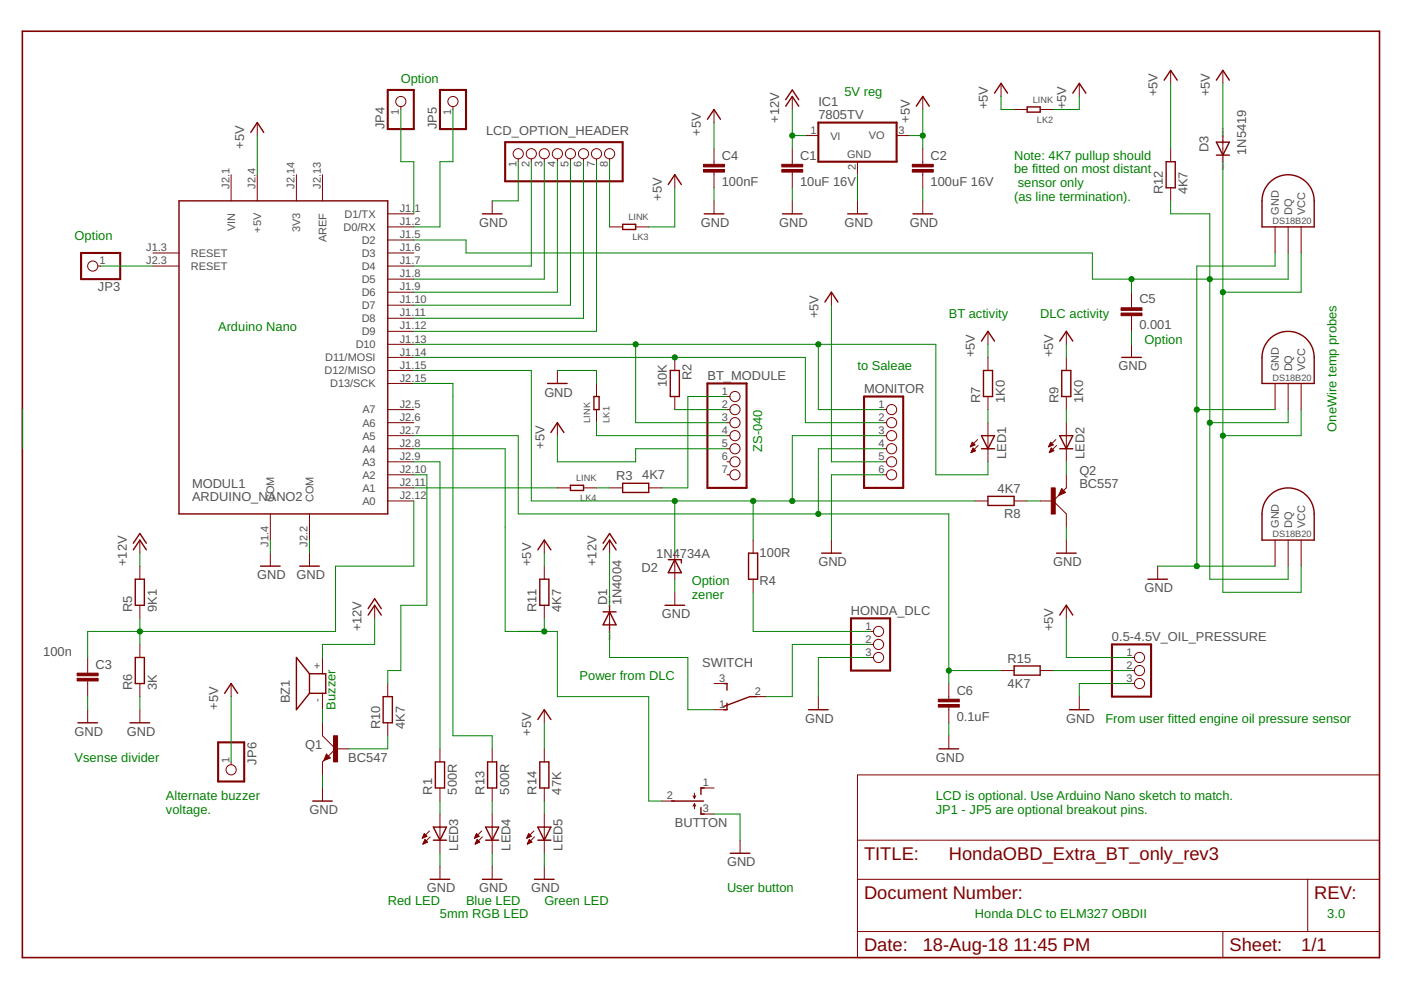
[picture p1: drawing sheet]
<svg xmlns="http://www.w3.org/2000/svg" width="297mm" height="210mm" viewBox="0 0 297 210" stroke-linecap="round" stroke-linejoin="round" font-family="sans-serif">
<path d="M4.7 6.6h287.8v196.4h-287.8z" fill="none" stroke="#800000" stroke-width=".34"/>
<g fill="none" stroke="#800000" stroke-width=".21">
<path d="M212.2 17.7v2.7M228.8 17.7v2.7M248.2 14.9v2.8M259.3 14.9v2.8M49 37v5.6M54.5 26v2.7M54.5 37v5.6M62.8 37v5.6M68.4 37v5.6M85 22.6v.6M96 22.6v.6M109.9 33.7v.6"/>
<path d="M112.6 33.7v.6M115.4 33.7v.6M118.2 33.7v.6M120.9 33.7v.6M123.7 33.7v.6M126.5 33.7v.6M129.2 33.7v.6M143.1 37v2.8M151.4 23.2v2.8M151.4 31.5v3.3M151.4 36.5v3.3M168 20.4v2.8"/>
<path d="M168 31.5v3.3M168 36.5v3.3M170.8 28.7h2.7M181.8 34.3v2.7M190.1 28.7h2.8M195.6 20.4v2.8M195.6 31.5v3.3M195.6 36.5v3.3M215 23.2h2.8M220.5 23.2h2.8M248.2 31.5v2.8M248.2 39.8v2.8"/>
<path d="M259.3 28.7v5.6M20.7 56.4h.6M32.4 53.6h5.6M32.4 56.4h5.6M82.2 45.3h5.5M82.2 48.1h5.5M82.2 53.6h5.5M82.2 50.9h5.5M82.2 56.4h5.5M82.2 59.2h5.5M104.4 42.6v2.7M129.2 48.1h2.8"/>
<path d="M134.8 48.1h2.7M151.4 42.6v2.7M168 42.6v2.7M181.8 42.6v2.7M195.6 42.6v2.7M270.3 48.1v5.5M273.1 48.1v5.5M275.9 48.1v5.5M82.2 62h5.5M82.2 64.7h5.5M82.2 67.5h5.5M82.2 70.3h5.5"/>
<path d="M82.2 73h5.5M82.2 75.8h5.5M82.2 78.5h5.5M118.2 78.5v2.8M143.1 75.8v2.7M176.3 62v2.7M209.5 70.3v2.7M209.5 75.8v2.7M226.1 70.3v2.7M226.1 75.8v2.7M239.9 62v3.3M239.9 66.9v3.4"/>
<path d="M239.9 73v2.8M82.2 86.8h5.5M82.2 89.6h5.5M82.2 92.4h5.5M82.2 95.1h5.5M82.2 97.9h5.5M82.2 81.3h5.5M118.2 89.6v2.8M126.5 81.3v2.8M126.5 86.8v2.8M143.1 84.1v2.7M154.1 86.8h.6"/>
<path d="M154.1 89.6h.6M154.1 92.4h.6M154.1 95.1h.6M154.1 97.9h.6M154.1 84.1h.6M187.3 86.8h.7M187.3 89.6h.7M187.3 92.4h.7M187.3 95.1h.7M187.3 97.9h.7M205.7 94.7h.1M205.8 94.6h.3"/>
<path d="M205.8 94.5h.6M205.9 95.9h.1M205.9 94.3h.8M206 95.8h.3M206 94.2h.6M206 95.7h.6M206 94.1h.5M206.1 95.5h.7M206.1 93.9h.2M206.1 95.4h.6M206.1 93.8h.1M206.2 93.8l-.5 .9"/>
<path d="M206.2 93.8l.5 .5-1 .4M206.2 95.3h.3M206.2 95.1h.2M206.3 95l.5 .6-.9 .4zM207.3 93.2l-1.6 1.5M207.4 94.4l-1.5 1.6M209.5 84.1v2.7M209.5 89.6v8.3M222.3 94.7h.1M222.4 94.6h.3M222.5 94.5h.5M222.5 95.9h.1"/>
<path d="M222.5 94.3h.8M222.5 95.8h.4M222.6 94.2h.6M222.6 95.7h.6M222.6 94.1h.5M222.7 95.5h.7M222.7 93.9h.2M222.7 95.4h.6M222.7 93.8h.1M222.8 93.8l-.5 .9M222.8 93.8l.5 .5M222.8 95.3h.4"/>
<path d="M222.8 95.1h.2M222.9 95l.5 .6-.9 .4zM223.3 94.3l-1 .4M223.9 93.2l-1.6 1.5M224 94.4l-1.5 1.6M226.1 84.1v2.7M226.1 89.6v8.3M270.3 81.3v5.5M273.1 81.3v5.5M275.9 81.3v5.5M29.7 114.5v2.8M57.3 109v5.5"/>
<path d="M57.3 117.3v2.7M65.6 109v5.5M65.6 117.3v2.7M82.2 100.7h5.5M82.2 103.4h5.5M82.2 106.2h5.5M115.4 114.5v2.8M118.2 103.4h2.7M123.7 103.4h2.8M129.2 103.4h2.8M129.2 114.5v2.8M137.5 103.4h2.8"/>
<path d="M143.1 117.3v5.5M154.1 100.7h.6M159.7 114.5v2.8M176.3 114.5v2.8M187.3 100.7h.7M206.7 106.2h2.8M215 106.2h2.8M220.5 106.2h2.8M223.3 106.2l2.8 2.8v2.7M224.4 105.1l-1.1 1.1M225.1 103.6l.8 .8-1.5 .7zM226.1 100.7v2.7l-1.7 1.7"/>
<path d="M226.1 114.5v2.8M270.3 114.5v5.5M273.1 114.5v5.5M275.9 114.5v5.5M18.6 139.4v3.3M29.7 120v2.8M29.7 128.3v2.8M29.7 136.6v2.8M68.4 139.4v3.5M79.4 128.3v2.8M115.4 120v2.8M115.4 128.3v2.8"/>
<path d="M129.2 128.3v5.6M143.1 125.6v2.7M159.7 122.8v2.8M184.6 133.9h.6M184.6 136.6h.6M184.6 139.4h.6M226.1 128.3v2.8M239.9 139.4h.6M245.4 120v2.8M18.6 144.4v3.3M18.6 150.5v2.7M29.7 144.9v2.8"/>
<path d="M29.7 150.5v2.7M49 144.9v2.8M68.4 147v3.5M68.4 153.2v2.8l2.7 2.8M69.2 159.9l.8 .8-1.4 .6zM71.1 158.8l-2.5 2.5M71.1 158.8h2.8M82.2 144.9v2.8M82.2 153.2v2.8M93.3 158.8v2.7M104.4 158.8v2.7M115.4 150.5v2.7"/>
<path d="M115.4 158.8v2.7M151.4 144.9h2.7M151.4 150.5h2.7M159.7 147.7h2.7M173.5 147.7v2.8M201.2 144.9v3.4M201.2 149.9v3.3M201.2 156v2.8M212.2 142.2h2.8M220.5 142.2h2.8M228.8 147.7v2.8M239.9 144.9h.6"/>
<path d="M239.9 142.2h.6M49 161.5v.6M68.4 167.1v2.7M68.6 161.3l-.2 .2v2.8M89.6 177.7h.1M89.6 177.5h.3M89.7 177.4h.6M89.7 178.9h.2M89.7 177.3h.8M89.8 178.8h.4M89.8 177.1h.6M89.8 178.6h.7"/>
<path d="M89.9 177h.3M89.9 178.5h.7M89.9 176.9h.2M89.9 178.4h.5M90 176.7l.5 .6-1 .4zM90 178.2h.3M90.1 178.1h.1M90.1 178l.6 .5-1 .5zM91.1 176.2l-1.6 1.5M91.2 177.4l-1.5 1.6M93.3 167.1v2.7M93.3 172.6v8.3"/>
<path d="M100.6 177.7h.1M100.7 177.5h.3M100.7 177.4h.6M100.8 178.9h.1M100.8 177.3h.8M100.8 178.8h.4M100.9 177.1h.5M100.9 177h.4M100.9 178.6h.6M100.9 178.5h.8M101 176.9h.2M101 178.4h.5"/>
<path d="M101.1 178.2h.3M101.1 178.1h.2M101.2 178l.5 .5-.9 .5zM101.6 177.3l-.6-.6-.4 1M101.6 177.3l-1 .4M102.1 176.2l-1.5 1.5M102.3 177.4l-1.5 1.6M104.4 167.1v2.7M104.4 172.6v8.3M111.7 177.7h.1M111.7 177.5h.4M111.8 177.4h.6"/>
<path d="M111.8 178.9h.2M111.9 177.3h.7M111.9 178.8h.4M111.9 177.1h.6M112 178.6h.6M112 177h.4M112 178.5h.7M112 176.9h.2M112.1 178.4h.5M112.1 178.2h.4M112.2 178.1h.1M112.2 178l.6 .5-1 .5z"/>
<path d="M112.6 177.3l-.5-.6-.4 1M112.6 177.3l-.9 .4M113.2 176.2l-1.5 1.5M113.3 177.4l-1.5 1.6M115.4 167.1v2.7M115.4 172.6v8.3M140.3 169.8h2.8M146.9 168.7l.3 .6M147.2 168.2v1.1M147.2 170.4v1.1M147.2 170.4l.3 .5M147.2 170.4l-.3 .5"/>
<path d="M147.5 168.7l-.3 .6M148.6 172.6h2.8M148.6 167.1h2.8M156.9 178.1v2.8M181.8 164.3h110.7v38.7h-110.7zM181.8 178.1h110.7M93.3 183.7v2.7M104.4 183.7v2.7M115.4 183.7v2.7M181.8 186.4h110.7M181.8 197.5h110.7M259.3 197.5v5.5"/>
<path d="M277.3 186.4v11.1"/>
<circle cx="85" cy="21.5" r="1.08"/>
<circle cx="96" cy="21.5" r="1.08"/>
<circle cx="109.9" cy="32.6" r="1.08"/>
<circle cx="112.6" cy="32.6" r="1.08"/>
<circle cx="115.4" cy="32.6" r="1.08"/>
<circle cx="118.2" cy="32.6" r="1.08"/>
<circle cx="120.9" cy="32.6" r="1.08"/>
<circle cx="123.7" cy="32.6" r="1.08"/>
<circle cx="126.5" cy="32.6" r="1.08"/>
<circle cx="129.2" cy="32.6" r="1.08"/>
<circle cx="19.7" cy="56.4" r="1.08"/>
<circle cx="155.8" cy="92.4" r="1.08"/>
<circle cx="155.8" cy="89.6" r="1.08"/>
<circle cx="155.8" cy="84.1" r="1.08"/>
<circle cx="155.8" cy="95.1" r="1.08"/>
<circle cx="155.8" cy="97.9" r="1.08"/>
<circle cx="155.8" cy="86.8" r="1.08"/>
<circle cx="189" cy="92.4" r="1.08"/>
<circle cx="189" cy="95.1" r="1.08"/>
<circle cx="189" cy="97.9" r="1.08"/>
<circle cx="189" cy="89.6" r="1.08"/>
<circle cx="189" cy="86.8" r="1.08"/>
<circle cx="155.8" cy="100.7" r="1.08"/>
<circle cx="189" cy="100.7" r="1.08"/>
<circle cx="186.3" cy="139.4" r="1.08"/>
<circle cx="186.3" cy="133.9" r="1.08"/>
<circle cx="186.3" cy="136.6" r="1.08"/>
<circle cx="241.6" cy="139.4" r="1.08"/>
<circle cx="241.6" cy="142.2" r="1.08"/>
<circle cx="241.6" cy="144.9" r="1.08"/>
<circle cx="49" cy="163.2" r="1.08"/>
</g>
<g fill="none" stroke="#800000" stroke-width=".3">
<path d="M210.9 19.7l1.3-2 1.4 2M227.5 19.7l1.3-2 1.4 2M246.8 17l1.4-2.1 1.4 2.1M257.9 17l1.4-2.1 1.3 2.1M53.2 28.1l1.3-2.1 1.4 2.1M141.7 39.1l1.4-2.1 1.4 2.1M150 25.3l1.4-2.1 1.4 2.1M166.6 22.5l1.4-2.1 1.4 2.1M166.6 21.1l1.4-2 1.4 2M194.3 22.5l1.3-2.1 1.4 2.1M217.8 22.7h2.7v1.1h-2.7zM247.2 34.3h2v5.5h-2z"/>
<path d="M257.9 30.1h2.7l-1.3 2.8zM257.9 32.9h2.7M269 38.9a5.5 5.5 0 0 1 6.1-1.5 5.5 5.5 0 0 1 3.5 5.2v5.5h-11v-6.2a5.5 5.5 0 0 1 1.4-3zM38 42.6h44.2v66.4h-44.2zM102.3 45.3h4.1M132 47.6h2.8v1.1h-2.8zM149.3 45.3h4.2M165.9 45.3h4.2M179.7 45.3h4.2M193.6 45.3h4.1M142.1 78.5h1.9v5.6h-1.9zM174.9 64l1.4-2 1.4 2"/>
<path d="M208.1 72.3l1.4-2 1.4 2M208.5 78.5h1.9v5.6h-1.9zM224.7 72.3l1.4-2 1.4 2M225.1 78.5h1.9v5.6h-1.9zM237.8 75.8h4.2M269.4 71.6a5.5 5.5 0 0 1 6-.9 5.5 5.5 0 0 1 3.2 5.1v5.5h-11v-6.2a5.6 5.6 0 0 1 1.8-3.5zM116.1 81.3h4.1M116.8 91.7l1.4-2.1 1.3 2.1M125.9 84.1h1.1v2.7h-1.1zM208.1 92.4h2.8l-1.4 2.7zM208.1 95.1h2.8M224.7 95.1h2.8"/>
<path d="M224.7 92.4h2.8l-1.4 2.7zM28.3 116.6l1.4-2.1 1.3 2.1M28.3 115.2l1.4-2.1 1.3 2.1M114 116.6l1.4-2.1 1.4 2.1M120.9 102.9h2.8v1.1h-2.8zM127.9 116.6l1.3-2.1 1.4 2.1M127.9 115.2l1.3-2.1 1.4 2.1M132 102.5h5.5v1.9h-5.5zM141.7 118.7h2.8v.7M143.1 118.7l1.4 2.7h-2.8zM158.7 117.3h1.9v5.5h-1.9zM174.2 117.3h4.2"/>
<path d="M209.5 105.2h5.5v2h-5.5zM224 117.3h4.2M225.1 103.9l.6 .5-1 .4zM225.1 104.1l.3 .3M269 105.3a5.5 5.5 0 0 1 6.1-1.5 5.5 5.5 0 0 1 3.5 5.2v5.5h-11v-6.2a5.5 5.5 0 0 1 1.4-3zM28.7 139.4h1.9v5.5h-1.9zM28.7 122.8h1.9v5.5h-1.9zM55.2 120h4.2M63.5 120h4.2M78.1 130.4l1.3-2.1 1.4 2.1M78.1 129l1.3-2 1.4 2M114.4 122.8h2v5.5h-2z"/>
<path d="M127.9 129.7h2.7M129.2 129.7l1.4 2.8h-2.7zM141 128.3h4.2M224.7 130.4l1.4-2.1 1.4 2.1M243.4 122.8h4.1M16.5 153.2h4.2M27.6 153.2h4.1M47.6 147l1.4-2.1 1.4 2.1M65.6 142.9h3.5v4.1h-3.5M65.6 142.9v4.1M65.6 142.9l-2.8-3.5v11.1l2.8-3.5M81.2 147.7h2v5.5h-2z"/>
<path d="M114 152.5l1.4-2 1.4 2M153.5 144.9h.6v1.4M154.1 149.1v1.4h-.6M160.4 147.7h-1.4l-5.5 2.1M171.4 150.5h4.2M199.1 158.8h4.1M215 141.2h5.5v2h-5.5zM226.8 150.5h4.1M66.3 169.8h4.1M69.2 160.1l.6 .6-.9 .3zM69.2 160.4l.3 .3M91.9 175.4h2.8l-1.4 2.7z"/>
<path d="M91.9 178.1h2.8M92.3 161.5h2v5.6h-2zM103 178.1h2.7M103 175.4h2.7l-1.3 2.7zM103.4 161.5h1.9v5.6h-1.9zM114 178.1h2.8M114 175.4h2.8l-1.4 2.7zM114.4 161.5h2v5.6h-2zM142.4 169.8h6.8M148.6 171.2v1.4h.7M149.3 167.1h-.7v1.3M91.2 186.4h4.2"/>
<path d="M102.3 186.4h4.1M113.3 186.4h4.2M154.8 180.9h4.2"/>
</g>
<path d="M82.2 19.1h5.5v8.3h-5.5zM93.3 19.1h5.5v8.3h-5.5zM107.1 30.1h24.9v8.3h-24.9zM173.5 26h16.6v8.3h-16.6zM17.2 53.6h8.3v5.6h-8.3zM150 81.3h8.3v22.1h-8.3zM183.2 84.1h8.3v19.3h-8.3zM180.4 131.1h8.3v11.1h-8.3zM235.8 136.6h8.3v11.1h-8.3zM46.2 157.4h5.6v8.3h-5.6z" fill="none" stroke="#800000" stroke-width=".44"/>
<g fill="#800000" stroke="#800000" stroke-width=".21">
<path d="M70.7 156h.9v5.5h-.9z"/>
<path d="M222.9 103.4h.8v5.6h-.8z"/>
<path d="M165.8 34.8h4.4v.6h-4.4z"/>
<path d="M165.8 35.9h4.4v.6h-4.4z"/>
<path d="M193.4 34.8h4.5v.6h-4.5z"/>
<path d="M193.4 35.9h4.5v.6h-4.5z"/>
<path d="M16.4 142.7h4.4v.6h-4.4z"/>
<path d="M16.4 143.8h4.4v.6h-4.4z"/>
<path d="M149.2 34.8h4.4v.6h-4.4z"/>
<path d="M149.2 35.9h4.4v.6h-4.4z"/>
<path d="M237.7 65.3h4.4v.5h-4.4z"/>
<path d="M237.7 66.4h4.4v.5h-4.4z"/>
<path d="M198.9 148.3h4.5v.5h-4.5z"/>
<path d="M198.9 149.4h4.5v.5h-4.5z"/>
</g>
<g fill="none" stroke="#008000" stroke-width=".21">
<path d="M248.2 17.7v13.8M259.3 17.7v11M54.5 28.7v8.3M85 23.2v11.1h2.7v11M96 23.2v11.1h-2.7v13.8h-5.6M109.9 34.3v8.3h-5.5M112.6 34.3v22.1h-24.9M115.4 34.3v24.9h-27.7M118.2 34.3v27.7h-30.5M120.9 34.3v30.4h-33.2M123.7 34.3v33.2h-36M126.5 34.3v36h-38.8"/>
<path d="M129.2 34.3v13.8M143.1 39.8v8.3h-5.6M151.4 26v5.5M151.4 39.8v2.8M168 28.7h2.8M168 23.2v8.3M168 39.8v2.8M181.8 37v5.6M192.9 28.7h2.7M195.6 23.2v8.3M195.6 39.8v2.8M212.2 20.4v2.8h2.8"/>
<path d="M228.8 20.4v2.8h-5.5M259.3 34.3v91.3h16.6v-5.6M21.3 56.4h11.1M87.7 50.9h11.1v2.7h132.8v5.6h41.5v-5.6M239.9 59.2v2.8M248.2 42.6v2.7h8.3v77.5h16.6v-2.8M270.3 53.6v2.8h-16.6v63.6M275.9 53.6v8.4h-16.6M87.7 73h110.7v27.7h11.1v-2.8M87.7 78.5h24.9v27.7h94.1M87.7 75.8h83.1v13.8h16.5M118.2 78.5h8.3v2.8"/>
<path d="M134.8 73v16.6h19.3M173.5 73v13.8h13.8M176.3 64.7v33.2h11M209.5 73v2.8M226.1 73v2.8M239.9 70.3v2.7M4.7 86.8v8.3M87.7 95.1h19.4v38.8h11.1v13.8h19.3v22.1h2.8M87.7 97.9h5.6v60.9M87.7 92.4h22.2v16.6h91.3v35.9M87.7 81.3h8.3v74.7h8.4v2.8M118.2 92.4v5.5h16.6v-2.8h19.3"/>
<path d="M126.5 89.6v2.8h27.6M143.1 86.8h11M154.1 84.1h-8.3v19.3h-5.5M187.3 95.1h-13.8v13.9M187.3 92.4h-19.3v13.8M209.5 86.8v2.8M226.1 86.8v2.8M226.1 97.9v2.8M253.7 86.8h16.6M273.1 86.8v2.8h-16.6M275.9 86.8v5.6h-16.6M29.7 117.3v2.7"/>
<path d="M57.3 114.5v2.8M65.6 114.5v2.8M87.7 106.2v13.8h-16.6v13.9h-52.5v5.5M87.7 100.7h2.8v27.6h-5.5v13.9h-2.8v2.7M87.7 103.4h30.5M115.4 117.3v2.7M126.5 103.4h2.7M129.2 117.3v11M143.1 106.2v11.1M159.7 106.2v8.3M187.3 100.7h-11v13.8M217.8 106.2h2.7"/>
<path d="M226.1 111.7v2.8M29.7 131.1v5.5M79.4 131.1v5.5h-11v2.8M115.4 131.1v2.8M129.2 133.9v5.5h16.6v11.1h5.6M143.1 122.8v2.8M159.7 125.6v8.3h24.9M184.6 139.4h-11.1v8.3M184.6 136.6h-16.6v11.1h-5.6M226.1 131.1v8.3h13.8M245.4 120h24.9M18.6 147.7v2.8"/>
<path d="M29.7 147.7v2.8M49 147.7v13.8M68.4 150.5v2.7M82.2 156v2.8h-8.3M115.4 153.2v5.6M201.2 153.2v2.8M201.2 142.2h11M223.3 142.2h16.6M239.9 144.9h-11.1v2.8M68.4 164.3v2.8M93.3 169.8v2.8M104.4 169.8v2.8"/>
<path d="M115.4 169.8v2.8M151.4 172.6h5.5v5.5M93.3 180.9v2.8M104.4 180.9v2.8M115.4 180.9v2.8"/>
</g>
<g fill="#008000" stroke="#008000" stroke-width=".21">
<circle cx="195.6" cy="28.7" r=".55"/>
<circle cx="253.7" cy="120" r=".55"/>
<circle cx="253.7" cy="86.8" r=".55"/>
<circle cx="168" cy="28.7" r=".55"/>
<circle cx="143.1" cy="75.8" r=".55"/>
<circle cx="134.8" cy="73" r=".55"/>
<circle cx="173.5" cy="73" r=".55"/>
<circle cx="168" cy="106.2" r=".55"/>
<circle cx="143.1" cy="106.2" r=".55"/>
<circle cx="159.7" cy="106.2" r=".55"/>
<circle cx="29.7" cy="133.9" r=".55"/>
<circle cx="173.5" cy="109" r=".55"/>
<circle cx="201.2" cy="142.2" r=".55"/>
<circle cx="115.4" cy="133.9" r=".55"/>
<circle cx="256.5" cy="59.2" r=".55"/>
<circle cx="256.5" cy="89.6" r=".55"/>
<circle cx="239.9" cy="59.2" r=".55"/>
<circle cx="259.3" cy="92.4" r=".55"/>
<circle cx="259.3" cy="62" r=".55"/>
</g>
<g font-size="3.9" fill="#800000">
<text x="183.2" y="182.3">TITLE:</text>
<text x="201.2" y="182.3">HondaOBD_Extra_BT_only_rev3</text>
<text x="183.2" y="190.6">Document Number:</text>
<text x="278.6" y="190.6">REV:</text>
<text x="183.2" y="201.6">Date:</text>
<text x="195.6" y="201.6">18-Aug-18</text>
<text x="214.9" y="201.6">11:45 PM</text>
<text x="260.7" y="201.6">Sheet:</text>
<text x="275.9" y="201.6">1/1</text>
</g>
<g font-size="2.7" fill="#008000">
<text x="85" y="17.7">Option</text>
<text x="179" y="20.5">5V reg</text>
<text x="215" y="33.9">Note: 4K7 pullup should</text>
<text x="215" y="36.8">be fitted on most distant</text>
<text x="215.8" y="39.7">sensor only</text>
<text x="215" y="42.6">(as line termination).</text>
<text x="15.8" y="50.9">Option</text>
<text x="46.2" y="70.2">Arduino Nano</text>
<text x="201.2" y="67.5">BT activity</text>
<text x="220.5" y="67.5">DLC activity</text>
<text x="242.7" y="73">Option</text>
<text x="181.8" y="78.5">to Saleae</text>
<text x="161.6" y="95.8" transform="rotate(-90 161.6 95.8)">ZS-040</text>
<text x="283.3" y="91.5" transform="rotate(-90 283.3 91.5)">OneWire temp probes</text>
<text x="146.7" y="124.1">Option</text>
<text x="146.7" y="127">zener</text>
<text x="122.9" y="144.1">Power from DLC</text>
<text x="71.1" y="150.5" transform="rotate(-90 71.1 150.5)">Buzzer</text>
<text x="234.4" y="153.2">From user fitted engine oil pressure sensor</text>
<text x="15.8" y="161.5">Vsense divider</text>
<text x="35.2" y="169.7">Alternate buzzer</text>
<text x="35.2" y="172.6">voltage.</text>
<text x="198.4" y="169.7">LCD is optional. Use Arduino Nano sketch to match.</text>
<text x="198.4" y="172.6">JP1 - JP5 are optional breakout pins.</text>
<text x="82.2" y="192">Red LED</text>
<text x="98.8" y="192">Blue LED</text>
<text x="115.4" y="192">Green LED</text>
<text x="154.1" y="189.2">User button</text>
<text x="93.3" y="194.7">5mm RGB LED</text>
<text x="206.7" y="194.7">Honda DLC to ELM327 OBDII</text>
<text x="281.4" y="194.7">3.0</text>
</g>
<g font-size="2.7" fill="#505050">
<text x="173.5" y="22.5">IC1</text>
<text x="209.5" y="23.2" transform="rotate(-90 209.5 23.2)">+5V</text>
<text x="226.1" y="23.2" transform="rotate(-90 226.1 23.2)">+5V</text>
<text x="245.4" y="20.5" transform="rotate(-90 245.4 20.5)">+5V</text>
<text x="256.5" y="20.5" transform="rotate(-90 256.5 20.5)">+5V</text>
<text x="81.5" y="27.4" transform="rotate(-90 81.5 27.4)">JP4</text>
<text x="92.6" y="27.4" transform="rotate(-90 92.6 27.4)">JP5</text>
<text x="103.1" y="28.6">LCD_OPTION_HEADER</text>
<text x="148.6" y="28.7" transform="rotate(-90 148.6 28.7)">+5V</text>
<text x="165.2" y="26" transform="rotate(-90 165.2 26)">+12V</text>
<text x="173.5" y="25.3">7805TV</text>
<text x="192.9" y="26" transform="rotate(-90 192.9 26)">+5V</text>
<text x="51.8" y="31.5" transform="rotate(-90 51.8 31.5)">+5V</text>
<text x="153" y="33.9">C4</text>
<text x="169.6" y="33.9">C1</text>
<text x="197.3" y="33.9">C2</text>
<text x="256.2" y="32.2" transform="rotate(-90 256.2 32.2)">D3</text>
<text x="264.2" y="32.8" transform="rotate(-90 264.2 32.8)">1N5419</text>
<text x="153" y="39.4">100nF</text>
<text x="169.6" y="39.4">10uF 16V</text>
<text x="197.3" y="39.4">100uF 16V</text>
<text x="246.6" y="41.2" transform="rotate(-90 246.6 41.2)">R12</text>
<text x="251.8" y="41.2" transform="rotate(-90 251.8 41.2)">4K7</text>
<text x="140.3" y="42.6" transform="rotate(-90 140.3 42.6)">+5V</text>
<text x="101.6" y="48.1">GND</text>
<text x="148.6" y="48.1">GND</text>
<text x="165.2" y="48.1">GND</text>
<text x="179" y="48.1">GND</text>
<text x="192.9" y="48.1">GND</text>
<text x="20.8" y="61.8">JP3</text>
<text x="241.6" y="64.3">C5</text>
<text x="173.5" y="67.5" transform="rotate(-90 173.5 67.5)">+5V</text>
<text x="241.6" y="69.8">0.001</text>
<text x="206.7" y="75.8" transform="rotate(-90 206.7 75.8)">+5V</text>
<text x="223.3" y="75.8" transform="rotate(-90 223.3 75.8)">+5V</text>
<text x="141.4" y="82" transform="rotate(-90 141.4 82)">10K</text>
<text x="146.6" y="80.7" transform="rotate(-90 146.6 80.7)">R2</text>
<text x="150" y="80.6">BT_MODULE</text>
<text x="183.2" y="83.4">MONITOR</text>
<text x="237.1" y="78.5">GND</text>
<text x="115.4" y="84.1">GND</text>
<text x="207.8" y="85.5" transform="rotate(-90 207.8 85.5)">R7</text>
<text x="213.1" y="85.5" transform="rotate(-90 213.1 85.5)">1K0</text>
<text x="224.4" y="85.5" transform="rotate(-90 224.4 85.5)">R9</text>
<text x="229.7" y="85.5" transform="rotate(-90 229.7 85.5)">1K0</text>
<text x="115.4" y="95.1" transform="rotate(-90 115.4 95.1)">+5V</text>
<text x="130.6" y="101.8">R3</text>
<text x="136.2" y="101.5">4K7</text>
<text x="213.3" y="97.4" transform="rotate(-90 213.3 97.4)">LED1</text>
<text x="228.8" y="100.7">Q2</text>
<text x="229.9" y="97.4" transform="rotate(-90 229.9 97.4)">LED2</text>
<text x="40.7" y="106.2">ARDUINO_NANO2</text>
<text x="40.7" y="103.4">MODUL1</text>
<text x="211.5" y="104.5">4K7</text>
<text x="228.8" y="103.4">BC557</text>
<text x="212.9" y="109.8">R8</text>
<text x="139.1" y="118.2">1N4734A</text>
<text x="161.1" y="118.1">100R</text>
<text x="26.9" y="120" transform="rotate(-90 26.9 120)">+12V</text>
<text x="54.5" y="122.8">GND</text>
<text x="62.8" y="122.8">GND</text>
<text x="112.6" y="120" transform="rotate(-90 112.6 120)">+5V</text>
<text x="126.5" y="120" transform="rotate(-90 126.5 120)">+12V</text>
<text x="136" y="121.3">D2</text>
<text x="161.1" y="123.9">R4</text>
<text x="173.5" y="120">GND</text>
<text x="223.3" y="120">GND</text>
<text x="242.7" y="125.6">GND</text>
<text x="28" y="129.7" transform="rotate(-90 28 129.7)">R5</text>
<text x="33.2" y="129.7" transform="rotate(-90 33.2 129.7)">9K1</text>
<text x="113.8" y="129.7" transform="rotate(-90 113.8 129.7)">R11</text>
<text x="119" y="129.7" transform="rotate(-90 119 129.7)">4K7</text>
<text x="128.7" y="128.3" transform="rotate(-90 128.7 128.3)">D1</text>
<text x="131.8" y="128.3" transform="rotate(-90 131.8 128.3)">1N4004</text>
<text x="140.3" y="131.1">GND</text>
<text x="180.4" y="130.4">HONDA_DLC</text>
<text x="76.7" y="133.9" transform="rotate(-90 76.7 133.9)">+12V</text>
<text x="223.3" y="133.9" transform="rotate(-90 223.3 133.9)">+5V</text>
<text x="235.8" y="135.9">0.5-4.5V_OIL_PRESSURE</text>
<text x="9.2" y="139">100n</text>
<text x="20.2" y="141.8">C3</text>
<text x="148.9" y="141.3">SWITCH</text>
<text x="213.6" y="140.5">R15</text>
<text x="28" y="146.3" transform="rotate(-90 28 146.3)">R6</text>
<text x="33.2" y="146.3" transform="rotate(-90 33.2 146.3)">3K</text>
<text x="61.5" y="149.1" transform="rotate(-90 61.5 149.1)">BZ1</text>
<text x="202.8" y="147.3">C6</text>
<text x="213.6" y="145.8">4K7</text>
<text x="46.2" y="150.5" transform="rotate(-90 46.2 150.5)">+5V</text>
<text x="80.6" y="154.6" transform="rotate(-90 80.6 154.6)">R10</text>
<text x="85.8" y="154.6" transform="rotate(-90 85.8 154.6)">4K7</text>
<text x="170.7" y="153.2">GND</text>
<text x="202.8" y="152.8">0.1uF</text>
<text x="226.1" y="153.2">GND</text>
<text x="15.8" y="156">GND</text>
<text x="26.9" y="156">GND</text>
<text x="64.7" y="158.8">Q1</text>
<text x="73.8" y="161.5">BC547</text>
<text x="112.6" y="156" transform="rotate(-90 112.6 156)">+5V</text>
<text x="198.4" y="161.5">GND</text>
<text x="54.4" y="162.1" transform="rotate(-90 54.4 162.1)">JP6</text>
<text x="65.6" y="172.6">GND</text>
<text x="91.6" y="168.5" transform="rotate(-90 91.6 168.5)">R1</text>
<text x="96.9" y="168.5" transform="rotate(-90 96.9 168.5)">500R</text>
<text x="102.7" y="168.5" transform="rotate(-90 102.7 168.5)">R13</text>
<text x="107.9" y="168.5" transform="rotate(-90 107.9 168.5)">500R</text>
<text x="113.8" y="168.5" transform="rotate(-90 113.8 168.5)">R14</text>
<text x="119" y="168.5" transform="rotate(-90 119 168.5)">47K</text>
<text x="143.1" y="175.4">BUTTON</text>
<text x="97.1" y="180.3" transform="rotate(-90 97.1 180.3)">LED3</text>
<text x="108.2" y="180.3" transform="rotate(-90 108.2 180.3)">LED4</text>
<text x="119.3" y="180.3" transform="rotate(-90 119.3 180.3)">LED5</text>
<text x="154.1" y="183.7">GND</text>
<text x="90.5" y="189.2">GND</text>
<text x="101.6" y="189.2">GND</text>
<text x="112.6" y="189.2">GND</text>
</g>
<g font-size="2.3" fill="#505050">
<text x="84.6" y="24.3" transform="rotate(-90 84.6 24.3)">1</text>
<text x="95.7" y="24.3" transform="rotate(-90 95.7 24.3)">1</text>
<text x="171.8" y="28.4">1</text>
<text x="176.1" y="29.6">VI</text>
<text x="184.2" y="29.6">VO</text>
<text x="190.5" y="28.4">3</text>
<text x="109.5" y="35.4" transform="rotate(-90 109.5 35.4)">1</text>
<text x="112.3" y="35.4" transform="rotate(-90 112.3 35.4)">2</text>
<text x="115" y="35.4" transform="rotate(-90 115 35.4)">3</text>
<text x="117.8" y="35.4" transform="rotate(-90 117.8 35.4)">4</text>
<text x="120.6" y="35.4" transform="rotate(-90 120.6 35.4)">5</text>
<text x="123.3" y="35.4" transform="rotate(-90 123.3 35.4)">6</text>
<text x="126.1" y="35.4" transform="rotate(-90 126.1 35.4)">7</text>
<text x="128.9" y="35.4" transform="rotate(-90 128.9 35.4)">8</text>
<text x="179.6" y="33.5">GND</text>
<text x="181.4" y="36" transform="rotate(-90 181.4 36)">2</text>
<text x="48.6" y="40" transform="rotate(-90 48.6 40)">J2.1</text>
<text x="54.2" y="40" transform="rotate(-90 54.2 40)">J2.4</text>
<text x="62.5" y="40" transform="rotate(-90 62.5 40)">J2.14</text>
<text x="68" y="40" transform="rotate(-90 68 40)">J2.13</text>
<text x="73" y="46.2">D1/TX</text>
<text x="84.8" y="45">J1.</text>
<text x="84.8" y="47.7">J1.2</text>
<text x="87.9" y="45">1</text>
<text x="271.2" y="45.6" transform="rotate(-90 271.2 45.6)">GND</text>
<text x="273.9" y="45.6" transform="rotate(-90 273.9 45.6)">DQ</text>
<text x="276.7" y="45.6" transform="rotate(-90 276.7 45.6)">VCC</text>
<text x="31" y="53.3">J1.3</text>
<text x="49.8" y="49" transform="rotate(-90 49.8 49)">VIN</text>
<text x="55.4" y="49.3" transform="rotate(-90 55.4 49.3)">+5V</text>
<text x="63.7" y="49.3" transform="rotate(-90 63.7 49.3)">3V3</text>
<text x="69.2" y="51.3" transform="rotate(-90 69.2 51.3)">AREF</text>
<text x="72.8" y="48.9">D0/RX</text>
<text x="76.7" y="51.7">D2</text>
<text x="84.8" y="50.5">J1.5</text>
<text x="84.8" y="53.3">J1.6</text>
<text x="21.1" y="56">1</text>
<text x="31" y="56">J2.3</text>
<text x="40.5" y="54.5">RESET</text>
<text x="40.5" y="57.2">RESET</text>
<text x="76.7" y="54.5">D3</text>
<text x="76.7" y="57.2">D4</text>
<text x="84.8" y="56">J1.7</text>
<text x="84.8" y="58.8">J1.8</text>
<text x="76.7" y="60">D5</text>
<text x="76.7" y="62.8">D6</text>
<text x="76.7" y="65.5">D7</text>
<text x="84.8" y="61.6">J1.9</text>
<text x="84.8" y="64.3">J1.10</text>
<text x="76.7" y="68.3">D8</text>
<text x="76.7" y="71.1">D9</text>
<text x="84.8" y="67.1">J1.11</text>
<text x="84.8" y="69.9">J1.12</text>
<text x="69" y="76.6">D11/MOSI</text>
<text x="75.4" y="73.8">D10</text>
<text x="84.8" y="72.6">J1.13</text>
<text x="84.8" y="75.4">J1.14</text>
<text x="68.8" y="79.4">D12/MISO</text>
<text x="70" y="82.1">D13/SCK</text>
<text x="84.8" y="78.2">J1.15</text>
<text x="84.8" y="80.9">J2.15</text>
<text x="153.1" y="83.7">1</text>
<text x="271.2" y="78.8" transform="rotate(-90 271.2 78.8)">GND</text>
<text x="273.9" y="78.8" transform="rotate(-90 273.9 78.8)">DQ</text>
<text x="276.7" y="78.8" transform="rotate(-90 276.7 78.8)">VCC</text>
<text x="76.8" y="87.7">A7</text>
<text x="84.8" y="86.5">J2.5</text>
<text x="84.8" y="89.2">J2.6</text>
<text x="153.1" y="86.5">2</text>
<text x="153.1" y="89.2">3</text>
<text x="186.3" y="86.5">1</text>
<text x="186.3" y="89.2">2</text>
<text x="76.8" y="90.4">A6</text>
<text x="76.8" y="93.2">A5</text>
<text x="76.8" y="96">A4</text>
<text x="84.8" y="92">J2.7</text>
<text x="84.8" y="94.8">J2.8</text>
<text x="153.1" y="92">4</text>
<text x="153.1" y="94.8">5</text>
<text x="186.3" y="92">3</text>
<text x="186.3" y="94.8">4</text>
<text x="76.8" y="98.7">A3</text>
<text x="76.8" y="101.5">A2</text>
<text x="84.8" y="97.5">J2.9</text>
<text x="84.8" y="100.3">J2.10</text>
<text x="153.1" y="97.5">6</text>
<text x="153.1" y="100.3">7</text>
<text x="186.3" y="97.5">5</text>
<text x="186.3" y="100.3">6</text>
<text x="58.1" y="106.4" transform="rotate(-90 58.1 106.4)">COM</text>
<text x="66.4" y="106.4" transform="rotate(-90 66.4 106.4)">COM</text>
<text x="76.8" y="104.3">A1</text>
<text x="76.8" y="107">A0</text>
<text x="84.8" y="103.1">J2.11</text>
<text x="84.8" y="105.8">J2.12</text>
<text x="271.2" y="112" transform="rotate(-90 271.2 112)">GND</text>
<text x="273.9" y="112" transform="rotate(-90 273.9 112)">DQ</text>
<text x="276.7" y="112" transform="rotate(-90 276.7 112)">VCC</text>
<text x="56.9" y="115.9" transform="rotate(-90 56.9 115.9)">J1.4</text>
<text x="65.2" y="115.9" transform="rotate(-90 65.2 115.9)">J2.2</text>
<text x="183.5" y="133.5">1</text>
<text x="183.5" y="136.3">2</text>
<text x="68" y="141.8" transform="rotate(-90 68 141.8)">+</text>
<text x="183.5" y="139">3</text>
<text x="238.8" y="139">1</text>
<text x="238.8" y="141.8">2</text>
<text x="68" y="148.9" transform="rotate(-90 68 148.9)">-</text>
<text x="152.5" y="144.6">3</text>
<text x="160.1" y="147.3">2</text>
<text x="238.8" y="144.6">3</text>
<text x="152.5" y="150.1">1</text>
<text x="48.6" y="161.8" transform="rotate(-90 48.6 161.8)">1</text>
<text x="149" y="166.7">1</text>
<text x="141.4" y="169.4">2</text>
<text x="149" y="172.2">3</text>
</g>
<g font-size="1.9" fill="#505050">
<text x="219" y="21.8">LINK</text>
<text x="219.9" y="26">LK2</text>
<text x="133.2" y="46.7">LINK</text>
<text x="269.8" y="47.6">DS18B20</text>
<text x="134.1" y="50.9">LK3</text>
<text x="269.8" y="80.8">DS18B20</text>
<text x="125.1" y="89.6" transform="rotate(-90 125.1 89.6)">LINK</text>
<text x="129.2" y="89.6" transform="rotate(-90 129.2 89.6)">LK1</text>
<text x="122.2" y="102.1">LINK</text>
<text x="123" y="106.2">LK4</text>
<text x="269.8" y="114">DS18B20</text>
</g>
<g font-size=".6" fill="#800080">
<text x="259.5" y="30.6" transform="rotate(-90 259.5 30.6)">SpiceOrder 1</text>
<text x="259.5" y="36.1" transform="rotate(-90 259.5 36.1)">SpiceOrder 2</text>
<text x="129.5" y="130.2" transform="rotate(-90 129.5 130.2)">SpiceOrder 2</text>
<text x="129.5" y="135.7" transform="rotate(-90 129.5 135.7)">SpiceOrder</text>
<text x="129.5" y="132.4" transform="rotate(-90 129.5 132.4)">1</text>
</g>
</svg>
